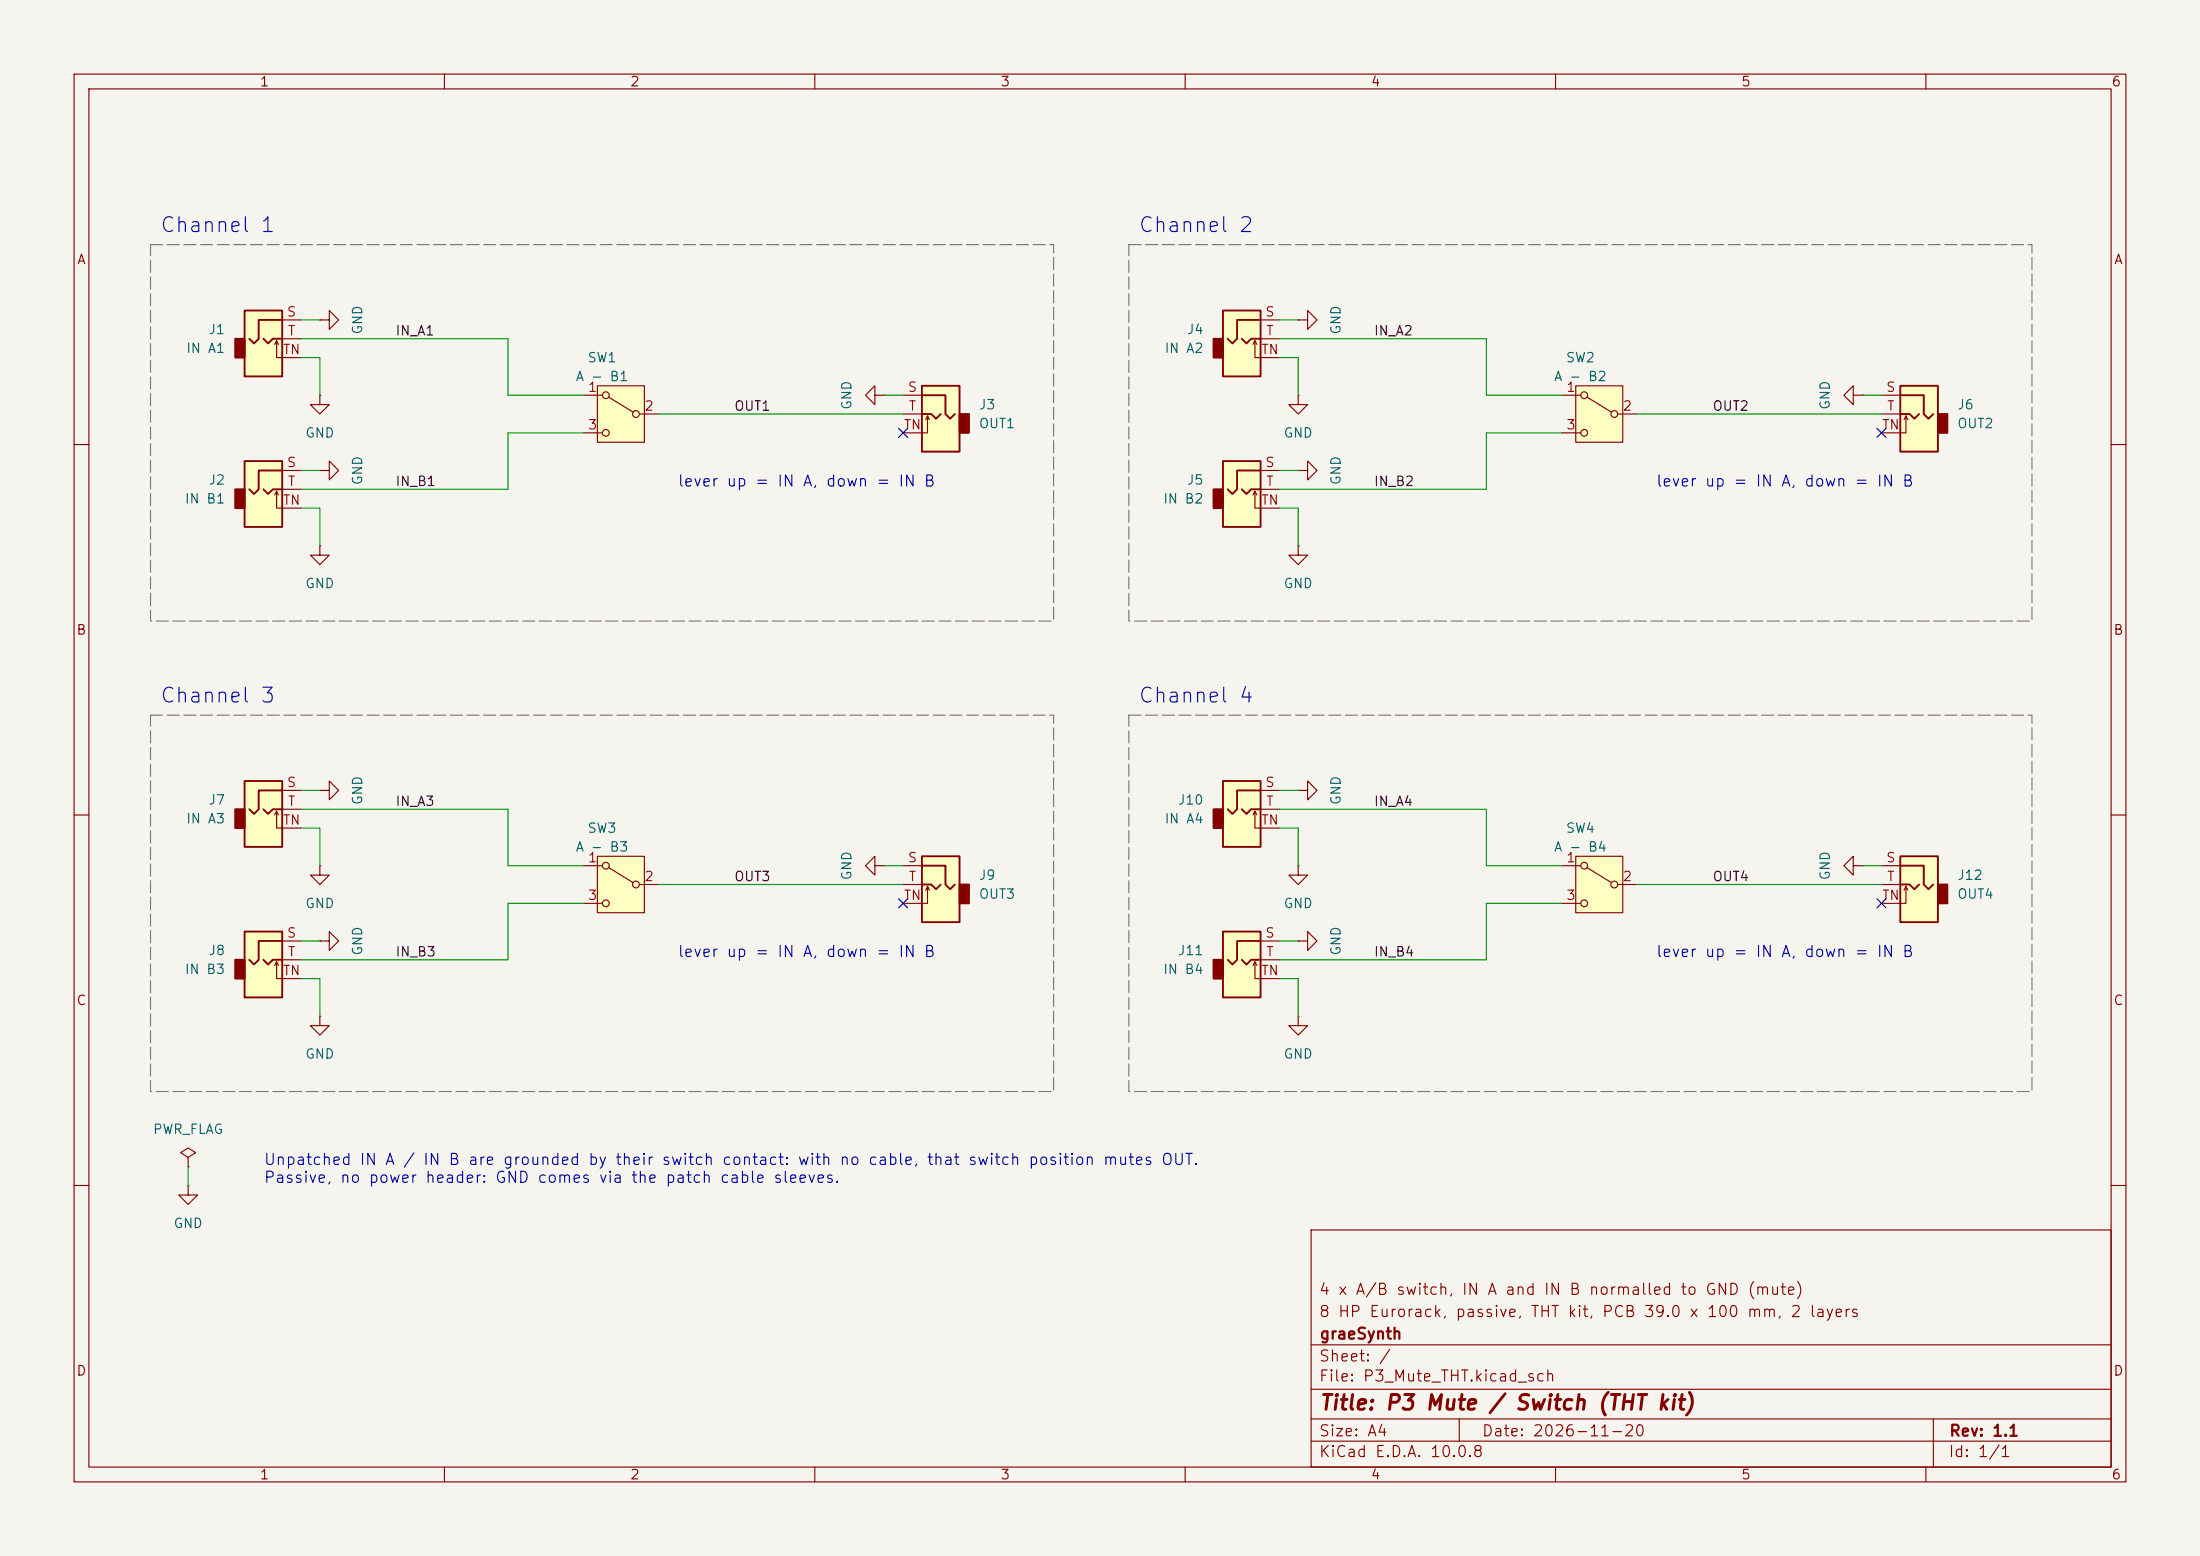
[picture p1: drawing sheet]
<svg xmlns="http://www.w3.org/2000/svg" width="297mm" height="210mm" viewBox="0 0 297 210" stroke-linecap="round" stroke-linejoin="round" font-family="sans-serif">
<path d="M0 0h297v210h-297z" fill="#f5f4ef" stroke="#f5f4ef" stroke-width=".14"/>
<g fill="none" stroke="#840000" stroke-width=".15">
<path d="M10 10h277v190h-277zM12 12h273v186h-273zM60 10v2M110 10v2M160 10v2M210 10v2M260 10v2M118.1 53.3v-1.2l-1.3 1.2 1.3 1.3v-1.3h1.3M119.4 53.3h.1M175.3 43.2h1.2v-1.3l1.3 1.3-1.3 1.3v-1.3M175.3 43.2h.1M175.3 53.3v1.3h1.2l-1.2 1.3-1.3-1.3h1.3"/>
<path d="M175.3 53.3h.1M10 60h2M175.3 63.5h1.2v-1.3l1.3 1.3-1.3 1.3v-1.3M175.3 63.5h.1M285 60h2M10 110h2M43.2 116.8v1.3h1.2l-1.2 1.3-1.3-1.3h1.3M43.2 116.8h.1M285 110h2M10 160h2M177 166h108v32h-108zM285 160h2"/>
<path d="M60 198v2M110 198v2M160 198v2M177 194.5h108M177 191.5h108M177 187.5h108M177 181.5h108M197 191.5v3M210 198v2M260 198v2M261 191.5v6.5"/>
</g>
<path d="M124.5 52.1h5v8.9h-5z" fill="#ffffc2"/>
<path d="M129.5 55.9h1.3v2.5h-1.3z" fill="#840000" stroke="#840000" stroke-width=".25"/>
<path d="M124.5 52.1h5v8.9h-5zM124.5 55.9h1.2l.7 .6 .6-.6M124.5 53.3h3.1v2.6l.7 .6 .6-.6" fill="none" stroke="#840000" stroke-width=".25"/>
<path d="M121.9 53.3h2.6M121.9 55.9h2.6M125.2 56.1l-.2 .5M125.5 56.6l-.3-.5v2.3h-3.3M43.2 106.7h1.2v-1.3l1.3 1.3-1.3 1.3v-1.3M43.2 106.7h.1" fill="none" stroke="#840000" stroke-width=".15"/>
<path d="M80.6 52.1h6.4v7.6h-6.4z" fill="#ffffc2"/>
<g fill="none" stroke="#840000" stroke-width=".15">
<path d="M78.7 53.3h2.6M78.7 58.4h2.6M80.6 52.1h6.4v7.6h-6.4zM82.2 53.6l3.3 2M86.4 55.9h2.5M25.4 156.2l1-.6-1-.7-1 .7 1 .6v1.3M25.4 157.5h.1"/>
<circle cx="81.8" cy="58.4" r=".46"/>
<circle cx="81.8" cy="53.3" r=".46"/>
<circle cx="85.9" cy="55.9" r=".46"/>
</g>
<path d="M165.1 41.9h5.1v8.9h-5.1z" fill="#ffffc2"/>
<path d="M163.8 45.7h1.3v2.6h-1.3z" fill="#840000" stroke="#840000" stroke-width=".25"/>
<path d="M165.1 41.9h5.1v8.9h-5.1zM167.6 45.7l.7 .7 .6-.7h1.3M170.2 43.2h-3.2v2.5l-.6 .7-.7-.7" fill="none" stroke="#840000" stroke-width=".25"/>
<path d="M169.2 46.5l.2-.5v2.3h3.3M169.4 46l.3 .5M170.2 43.2h2.5M170.2 45.7h2.5" fill="none" stroke="#840000" stroke-width=".15"/>
<path d="M165.1 62.2h5.1v8.9h-5.1z" fill="#ffffc2"/>
<path d="M163.8 66h1.3v2.6h-1.3z" fill="#840000" stroke="#840000" stroke-width=".25"/>
<path d="M165.1 62.2h5.1v8.9h-5.1zM167.6 66l.7 .7 .6-.7h1.3M170.2 63.5h-3.2v2.5l-.6 .7-.7-.7" fill="none" stroke="#840000" stroke-width=".25"/>
<path d="M169.2 66.8l.2-.5v2.3h3.3M169.4 66.3l.3 .5M170.2 63.5h2.5M170.2 66h2.5" fill="none" stroke="#840000" stroke-width=".15"/>
<path d="M80.6 115.6h6.4v7.6h-6.4z" fill="#ffffc2"/>
<g fill="none" stroke="#840000" stroke-width=".15">
<path d="M78.7 116.8h2.6M80.6 115.6h6.4v7.6h-6.4zM82.2 117.1l3.3 2M86.4 119.4h2.5M78.7 121.9h2.6M175.3 127h1.2v-1.3l1.3 1.3-1.3 1.3v-1.3M175.3 127h.1"/>
<circle cx="81.8" cy="116.8" r=".46"/>
<circle cx="85.9" cy="119.4" r=".46"/>
<circle cx="81.8" cy="121.9" r=".46"/>
</g>
<path d="M33 105.4h5.1v8.9h-5.1z" fill="#ffffc2"/>
<path d="M31.7 109.2h1.3v2.6h-1.3z" fill="#840000" stroke="#840000" stroke-width=".25"/>
<path d="M33 105.4h5.1v8.9h-5.1zM35.6 109.2l.6 .7 .6-.7h1.3M38.1 106.7h-3.2v2.5l-.6 .7-.6-.7" fill="none" stroke="#840000" stroke-width=".25"/>
<path d="M37.1 110l.2-.5v2.3h3.3M37.3 109.5l.3 .5M38.1 106.7h2.5M38.1 109.2h2.5" fill="none" stroke="#840000" stroke-width=".15"/>
<path d="M33 125.7h5.1v8.9h-5.1z" fill="#ffffc2"/>
<path d="M31.7 129.5h1.3v2.6h-1.3z" fill="#840000" stroke="#840000" stroke-width=".25"/>
<path d="M33 125.7h5.1v8.9h-5.1zM35.6 129.5l.6 .7 .6-.7h1.3M38.1 127h-3.2v2.5l-.6 .7-.6-.7" fill="none" stroke="#840000" stroke-width=".25"/>
<path d="M37.1 130.3l.2-.5v2.3h3.3M37.3 129.8l.3 .5M38.1 127h2.5M38.1 129.5h2.5" fill="none" stroke="#840000" stroke-width=".15"/>
<path d="M212.7 52.1h6.4v7.6h-6.4z" fill="#ffffc2"/>
<g fill="none" stroke="#840000" stroke-width=".15">
<path d="M210.8 53.3h2.6M210.8 58.4h2.6M212.7 52.1h6.4v7.6h-6.4zM214.2 53.6l3.4 2M218.4 55.9h2.6M43.2 137.2v1.2h1.2l-1.2 1.3-1.3-1.3h1.3M43.2 137.2h.1"/>
<circle cx="213.9" cy="58.4" r=".46"/>
<circle cx="213.9" cy="53.3" r=".46"/>
<circle cx="217.9" cy="55.9" r=".46"/>
</g>
<path d="M212.7 115.6h6.4v7.6h-6.4z" fill="#ffffc2"/>
<g fill="none" stroke="#840000" stroke-width=".15">
<path d="M175.3 106.7h1.2v-1.3l1.3 1.3-1.3 1.3v-1.3M175.3 106.7h.1M210.8 116.8h2.6M212.7 115.6h6.4v7.6h-6.4zM214.2 117.1l3.4 2M218.4 119.4h2.6M210.8 121.9h2.6M25.4 160v1.3h1.3l-1.3 1.3-1.3-1.3h1.3M25.4 160h.1"/>
<circle cx="213.9" cy="116.8" r=".46"/>
<circle cx="217.9" cy="119.4" r=".46"/>
<circle cx="213.9" cy="121.9" r=".46"/>
</g>
<path d="M165.1 105.4h5.1v8.9h-5.1z" fill="#ffffc2"/>
<path d="M163.8 109.2h1.3v2.6h-1.3z" fill="#840000" stroke="#840000" stroke-width=".25"/>
<path d="M165.1 105.4h5.1v8.9h-5.1zM167.6 109.2l.7 .7 .6-.7h1.3M170.2 106.7h-3.2v2.5l-.6 .7-.7-.7" fill="none" stroke="#840000" stroke-width=".25"/>
<path d="M169.2 110l.2-.5v2.3h3.3M169.4 109.5l.3 .5M170.2 106.7h2.5M170.2 109.2h2.5" fill="none" stroke="#840000" stroke-width=".15"/>
<path d="M165.1 125.7h5.1v8.9h-5.1z" fill="#ffffc2"/>
<path d="M163.8 129.5h1.3v2.6h-1.3z" fill="#840000" stroke="#840000" stroke-width=".25"/>
<path d="M165.1 125.7h5.1v8.9h-5.1zM167.6 129.5l.7 .7 .6-.7h1.3M170.2 127h-3.2v2.5l-.6 .7-.7-.7" fill="none" stroke="#840000" stroke-width=".25"/>
<path d="M175.3 73.7v1.2h1.2l-1.2 1.3-1.3-1.3h1.3M175.3 73.7h.1M169.2 130.3l.2-.5v2.3h3.3M169.4 129.8l.3 .5M170.2 127h2.5M170.2 129.5h2.5" fill="none" stroke="#840000" stroke-width=".15"/>
<path d="M124.5 115.6h5v8.9h-5z" fill="#ffffc2"/>
<path d="M129.5 119.4h1.3v2.5h-1.3z" fill="#840000" stroke="#840000" stroke-width=".25"/>
<path d="M124.5 115.6h5v8.9h-5zM124.5 119.4h1.2l.7 .6 .6-.6M124.5 116.8h3.1v2.6l.7 .6 .6-.6" fill="none" stroke="#840000" stroke-width=".25"/>
<path d="M43.2 43.2h1.2v-1.3l1.3 1.3-1.3 1.3v-1.3M43.2 43.2h.1M121.9 116.8h2.6M121.9 119.4h2.6M125.2 119.6l-.2 .5M125.5 120.1l-.3-.5v2.3h-3.3" fill="none" stroke="#840000" stroke-width=".15"/>
<path d="M33 41.9h5.1v8.9h-5.1z" fill="#ffffc2"/>
<path d="M31.7 45.7h1.3v2.6h-1.3z" fill="#840000" stroke="#840000" stroke-width=".25"/>
<path d="M33 41.9h5.1v8.9h-5.1zM35.6 45.7l.6 .7 .6-.7h1.3M38.1 43.2h-3.2v2.5l-.6 .7-.6-.7" fill="none" stroke="#840000" stroke-width=".25"/>
<path d="M37.1 46.5l.2-.5v2.3h3.3M37.3 46l.3 .5M38.1 43.2h2.5M38.1 45.7h2.5" fill="none" stroke="#840000" stroke-width=".15"/>
<path d="M33 62.2h5.1v8.9h-5.1z" fill="#ffffc2"/>
<path d="M31.7 66h1.3v2.6h-1.3z" fill="#840000" stroke="#840000" stroke-width=".25"/>
<path d="M33 62.2h5.1v8.9h-5.1zM35.6 66l.6 .7 .6-.7h1.3M38.1 63.5h-3.2v2.5l-.6 .7-.6-.7" fill="none" stroke="#840000" stroke-width=".25"/>
<g fill="none" stroke="#840000" stroke-width=".15">
<path d="M43.2 53.3v1.3h1.2l-1.2 1.3-1.3-1.3h1.3M43.2 53.3h.1M250.2 53.3v-1.2l-1.3 1.2 1.3 1.3v-1.3h1.3M251.5 53.3h.1M37.1 66.8l.2-.5v2.3h3.3M37.3 66.3l.3 .5M38.1 63.5h2.5M38.1 66h2.5M43.2 73.7v1.2h1.2l-1.2 1.3-1.3-1.3h1.3M43.2 73.7h.1M43.2 63.5h1.2v-1.3l1.3 1.3-1.3 1.3v-1.3M43.2 63.5h.1"/>
<path d="M118.1 116.8v-1.2l-1.3 1.2 1.3 1.3v-1.3h1.3M119.4 116.8h.1M250.2 116.8v-1.2l-1.3 1.2 1.3 1.3v-1.3h1.3M251.5 116.8h.1M43.2 127h1.2v-1.3l1.3 1.3-1.3 1.3v-1.3M43.2 127h.1M175.3 137.2v1.2h1.2l-1.2 1.3-1.3-1.3h1.3M175.3 137.2h.1"/>
</g>
<path d="M256.5 52.1h5.1v8.9h-5.1z" fill="#ffffc2"/>
<path d="M261.6 55.9h1.3v2.5h-1.3z" fill="#840000" stroke="#840000" stroke-width=".25"/>
<path d="M256.5 52.1h5.1v8.9h-5.1zM256.5 55.9h1.3l.6 .6 .7-.6M256.5 53.3h3.2v2.6l.6 .6 .7-.6" fill="none" stroke="#840000" stroke-width=".25"/>
<path d="M254 53.3h2.5M254 55.9h2.5M257.3 56.1l-.3 .5M257.6 56.6l-.3-.5v2.3h-3.3" fill="none" stroke="#840000" stroke-width=".15"/>
<path d="M256.5 115.6h5.1v8.9h-5.1z" fill="#ffffc2"/>
<path d="M261.6 119.4h1.3v2.5h-1.3z" fill="#840000" stroke="#840000" stroke-width=".25"/>
<path d="M256.5 115.6h5.1v8.9h-5.1zM256.5 119.4h1.3l.6 .6 .7-.6M256.5 116.8h3.2v2.6l.6 .6 .7-.6" fill="none" stroke="#840000" stroke-width=".25"/>
<path d="M175.3 116.8v1.3h1.2l-1.2 1.3-1.3-1.3h1.3M175.3 116.8h.1M254 116.8h2.5M254 119.4h2.5M257.3 119.6l-.3 .5M257.6 120.1l-.3-.5v2.3h-3.3" fill="none" stroke="#840000" stroke-width=".15"/>
<g fill="none" stroke="#009600" stroke-width=".15">
<path d="M40.6 45.7h28v7.6h10.1M40.6 48.3h2.6v5M40.6 43.2h2.6M78.7 58.4h-10.1v7.6h-28M88.9 55.9h33M119.4 53.3h2.5M172.7 48.3h2.6v5M172.7 45.7h28v7.6h10.1M172.7 43.2h2.6M210.8 58.4h-10.1v7.6h-28M221 55.9h33M251.5 53.3h2.5"/>
<path d="M40.6 68.6h2.6v5.1M40.6 63.5h2.6M172.7 68.6h2.6v5.1M172.7 63.5h2.6M40.6 106.7h2.6M40.6 111.8h2.6v5M40.6 109.2h28v7.6h10.1M88.9 119.4h33M119.4 116.8h2.5M172.7 111.8h2.6v5M172.7 109.2h28v7.6h10.1M172.7 106.7h2.6"/>
<path d="M221 119.4h33M251.5 116.8h2.5M40.6 132.1h2.6v5.1M40.6 127h2.6M78.7 121.9h-10.1v7.6h-28M172.7 132.1h2.6v5.1M172.7 127h2.6M210.8 121.9h-10.1v7.6h-28M25.4 157.5v2.5"/>
</g>
<path d="M121.3 57.8l1.2 1.2M122.5 57.8l-1.2 1.2M253.4 57.8l1.2 1.2M254.6 57.8l-1.2 1.2M121.3 121.3l1.2 1.2M122.5 121.3l-1.2 1.2M253.4 121.3l1.2 1.2M254.6 121.3l-1.2 1.2" fill="none" stroke="#000084" stroke-width=".15"/>
<path d="M20.3 33h121.9v50.8h-121.9zM152.4 33h121.9v50.8h-121.9zM20.3 96.5h121.9v50.8h-121.9zM152.4 96.5h121.9v50.8h-121.9z" fill="none" stroke="#787878" stroke-width=".15" stroke-dasharray="1.6 .6"/>
<g font-size="2" fill="#0000c2">
<text x="21.5" y="31.9">Channel 1</text>
<text x="153.6" y="31.9">Channel 2</text>
<text x="21.5" y="95.4">Channel 3</text>
<text x="153.6" y="95.4">Channel 4</text>
</g>
<text font-size="2" fill="#840000" x="178" y="190.8">Title: P3 Mute / Switch (THT kit)</text>
<g font-size="1.5" fill="#0000c2">
<text x="91.4" y="66.1">lever up = IN A, down = IN B</text>
<text x="223.5" y="66.1">lever up = IN A, down = IN B</text>
<text x="91.4" y="129.6">lever up = IN A, down = IN B</text>
<text x="223.5" y="129.6">lever up = IN A, down = IN B</text>
<text x="35.5" y="157.6">Unpatched IN A / IN B are grounded by their switch contact: with no cable, that switch position mutes OUT.</text>
<text x="35.5" y="160">Passive, no power header: GND comes via the patch cable sleeves.</text>
</g>
<g font-size="1.5" fill="#840000">
<text x="178" y="178.1">8 HP Eurorack, passive, THT kit, PCB 39.0 x 100 mm, 2 layers</text>
<text x="178" y="175.1">4 x A/B switch, IN A and IN B normalled to GND (mute)</text>
<text x="178" y="184.1">Sheet: /</text>
<text x="178" y="181.1">graeSynth</text>
<text x="178" y="186.8">File: P3_Mute_THT.kicad_sch</text>
<text x="178" y="197">KiCad E.D.A. 10.0.8</text>
<text x="178" y="194.2">Size: A4</text>
<text x="200" y="194.2">Date: 2026-11-20</text>
<text x="263" y="197">Id: 1/1</text>
<text x="263" y="194.2">Rev: 1.1</text>
</g>
<g font-size="1.3" fill="#840000">
<text x="35" y="12">1</text>
<text x="85" y="12">2</text>
<text x="135" y="12">3</text>
<text x="185" y="12">4</text>
<text x="235" y="12">5</text>
<text x="285" y="12">6</text>
<text x="10.3" y="36">A</text>
<text x="285.3" y="36">A</text>
<text x="10.2" y="86">B</text>
<text x="285.2" y="86">B</text>
<text x="10.2" y="136">C</text>
<text x="285.2" y="136">C</text>
<text x="10.2" y="186">D</text>
<text x="285.2" y="186">D</text>
<text x="35" y="200">1</text>
<text x="85" y="200">2</text>
<text x="135" y="200">3</text>
<text x="185" y="200">4</text>
<text x="235" y="200">5</text>
<text x="285" y="200">6</text>
</g>
<g font-size="1.3" fill="#006464">
<text x="25" y="48">IN A1</text>
<text x="28.1" y="45.4">J1</text>
<text x="49.2" y="45.2" transform="rotate(-90 49.2 45.2)">GND</text>
<text x="157.1" y="48">IN A2</text>
<text x="160.1" y="45.4">J4</text>
<text x="181.3" y="45.2" transform="rotate(-90 181.3 45.2)">GND</text>
<text x="77.6" y="51.8">A - B1</text>
<text x="79.2" y="49.2">SW1</text>
<text x="209.7" y="51.8">A - B2</text>
<text x="211.3" y="49.2">SW2</text>
<text x="41.1" y="59.4">GND</text>
<text x="115.3" y="55.4" transform="rotate(-90 115.3 55.4)">GND</text>
<text x="132.1" y="55.6">J3</text>
<text x="132.1" y="58.1">OUT1</text>
<text x="173.2" y="59.4">GND</text>
<text x="247.3" y="55.4" transform="rotate(-90 247.3 55.4)">GND</text>
<text x="264.1" y="55.6">J6</text>
<text x="264.1" y="58.1">OUT2</text>
<text x="28.1" y="65.7">J2</text>
<text x="49.2" y="65.6" transform="rotate(-90 49.2 65.6)">GND</text>
<text x="160.1" y="65.7">J5</text>
<text x="181.3" y="65.6" transform="rotate(-90 181.3 65.6)">GND</text>
<text x="24.9" y="68.3">IN B1</text>
<text x="156.9" y="68.3">IN B2</text>
<text x="41.1" y="79.7">GND</text>
<text x="173.2" y="79.7">GND</text>
<text x="25" y="111.5">IN A3</text>
<text x="28.1" y="108.9">J7</text>
<text x="49.2" y="108.7" transform="rotate(-90 49.2 108.7)">GND</text>
<text x="79.2" y="112.7">SW3</text>
<text x="157.1" y="111.5">IN A4</text>
<text x="158.9" y="108.9">J10</text>
<text x="181.3" y="108.7" transform="rotate(-90 181.3 108.7)">GND</text>
<text x="211.3" y="112.7">SW4</text>
<text x="77.6" y="115.3">A - B3</text>
<text x="115.3" y="118.9" transform="rotate(-90 115.3 118.9)">GND</text>
<text x="132.1" y="119.1">J9</text>
<text x="209.7" y="115.3">A - B4</text>
<text x="247.3" y="118.9" transform="rotate(-90 247.3 118.9)">GND</text>
<text x="264.1" y="119.1">J12</text>
<text x="41.1" y="122.9">GND</text>
<text x="132.1" y="121.6">OUT3</text>
<text x="173.2" y="122.9">GND</text>
<text x="264.1" y="121.6">OUT4</text>
<text x="24.9" y="131.8">IN B3</text>
<text x="28.1" y="129.2">J8</text>
<text x="49.2" y="129.1" transform="rotate(-90 49.2 129.1)">GND</text>
<text x="156.9" y="131.8">IN B4</text>
<text x="158.9" y="129.2">J11</text>
<text x="181.3" y="129.1" transform="rotate(-90 181.3 129.1)">GND</text>
<text x="41.1" y="143.2">GND</text>
<text x="173.2" y="143.2">GND</text>
<text x="20.6" y="153.4">PWR_FLAG</text>
<text x="23.3" y="166.1">GND</text>
</g>
<g font-size="1.3" fill="#a90000">
<text x="38.6" y="43">S</text>
<text x="38.8" y="45.6">T</text>
<text x="170.7" y="43">S</text>
<text x="170.8" y="45.6">T</text>
<text x="38.1" y="48.1">TN</text>
<text x="79.3" y="53.2">1</text>
<text x="122.5" y="53.2">S</text>
<text x="170.2" y="48.1">TN</text>
<text x="211.4" y="53.2">1</text>
<text x="254.5" y="53.2">S</text>
<text x="79.3" y="58.3">3</text>
<text x="86.9" y="55.7">2</text>
<text x="121.9" y="58.3">TN</text>
<text x="122.6" y="55.7">T</text>
<text x="211.4" y="58.3">3</text>
<text x="219" y="55.7">2</text>
<text x="254" y="58.3">TN</text>
<text x="254.7" y="55.7">T</text>
<text x="38.6" y="63.4">S</text>
<text x="38.8" y="65.9">T</text>
<text x="170.7" y="63.4">S</text>
<text x="170.8" y="65.9">T</text>
<text x="38.1" y="68.4">TN</text>
<text x="170.2" y="68.4">TN</text>
<text x="38.6" y="106.5">S</text>
<text x="170.7" y="106.5">S</text>
<text x="38.1" y="111.6">TN</text>
<text x="38.8" y="109.1">T</text>
<text x="170.2" y="111.6">TN</text>
<text x="170.8" y="109.1">T</text>
<text x="79.3" y="116.7">1</text>
<text x="86.9" y="119.2">2</text>
<text x="122.5" y="116.7">S</text>
<text x="122.6" y="119.2">T</text>
<text x="211.4" y="116.7">1</text>
<text x="219" y="119.2">2</text>
<text x="254.5" y="116.7">S</text>
<text x="254.7" y="119.2">T</text>
<text x="79.3" y="121.8">3</text>
<text x="121.9" y="121.8">TN</text>
<text x="211.4" y="121.8">3</text>
<text x="254" y="121.8">TN</text>
<text x="38.1" y="131.9">TN</text>
<text x="38.6" y="126.9">S</text>
<text x="38.8" y="129.4">T</text>
<text x="170.2" y="131.9">TN</text>
<text x="170.7" y="126.9">S</text>
<text x="170.8" y="129.4">T</text>
</g>
<g font-size="1.3" fill="#0f0f0f">
<text x="53.3" y="45.6">IN_A1</text>
<text x="185.4" y="45.6">IN_A2</text>
<text x="99" y="55.8">OUT1</text>
<text x="231.1" y="55.8">OUT2</text>
<text x="53.3" y="65.9">IN_B1</text>
<text x="185.4" y="65.9">IN_B2</text>
<text x="53.3" y="109.1">IN_A3</text>
<text x="185.4" y="109.1">IN_A4</text>
<text x="99" y="119.3">OUT3</text>
<text x="231.1" y="119.3">OUT4</text>
<text x="53.3" y="129.4">IN_B3</text>
<text x="185.4" y="129.4">IN_B4</text>
</g>
</svg>
